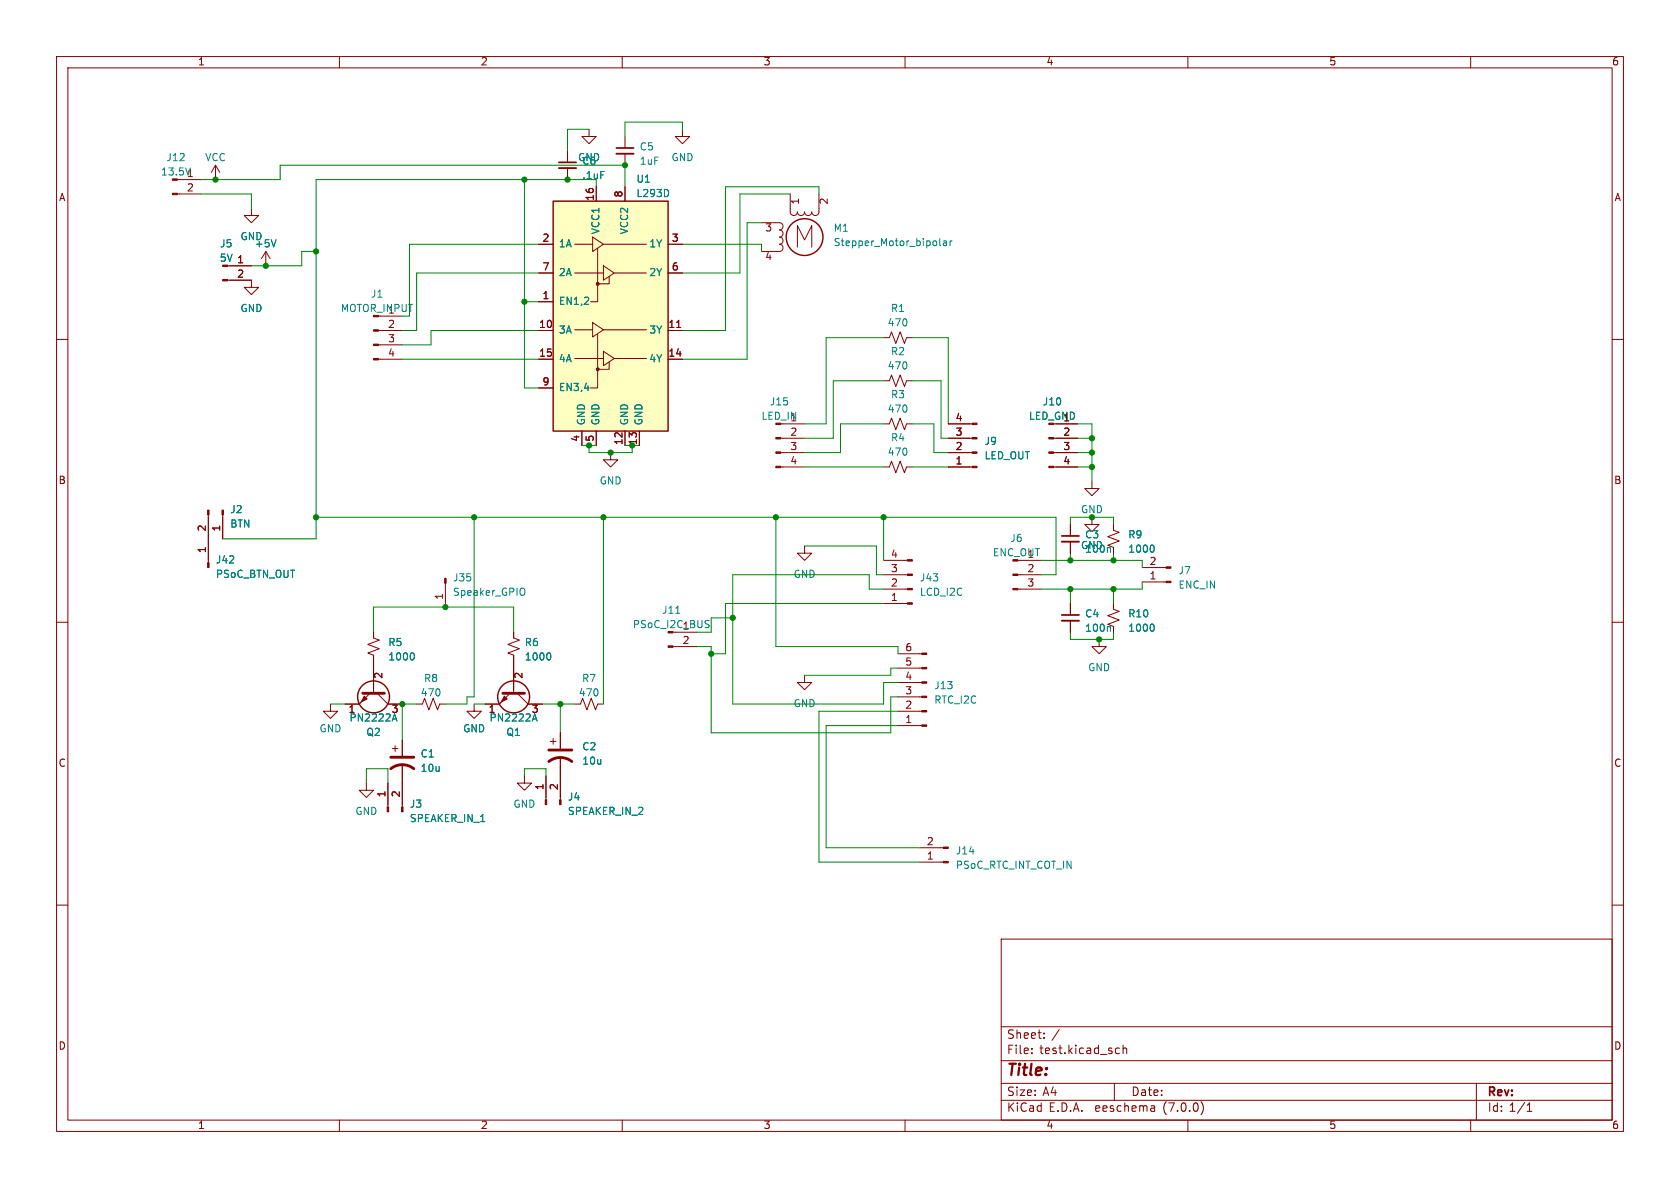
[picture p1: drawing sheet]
<svg xmlns="http://www.w3.org/2000/svg" width="297mm" height="210mm" viewBox="0 0 297 210" stroke-linecap="round" stroke-linejoin="round" font-family="sans-serif">
<g fill="none" stroke="#840000" stroke-width=".18">
<path d="M10 10h277v190h-277zM12 12h273v186h-273zM60 10v2M110 10v2M160 10v2M210 10v2M260 10v2M31.3 34.3h4.3M31.7 31.8h3.9M38.1 29.2l-.8 1.3M38.1 29.2v2.6M38.1 29.2l.8 1.3"/>
<path d="M44.4 36.8v1.3h1.3l-1.3 1.3-1.2-1.3h1.2M100.3 26.7v2M100.3 29.7v2.1M104.1 22.9v1.2h1.3l-1.3 1.3-1.2-1.3h1.2M105.4 33v2.6M110.5 24.1v2.1M110.5 27.2v2M110.5 33v2.6M120.6 22.9v1.2h1.3l-1.3 1.3-1.2-1.3h1.2M134.6 39.4h3.2a.64 .64 0 0 1 .6 .6 .64 .64 0 0 1-.6 .6 .64 .64 0 0 1 .6 .7 .64 .64 0 0 1-.6 .6 .64 .64 0 0 1 .6 .6 .64 .64 0 0 1-.6 .7 .64 .64 0 0 1 .6 .6 .64 .64 0 0 1-.6 .7h-3.2M139.7 34.3v3.2a.64 .64 0 0 0 .6 .6 .64 .64 0 0 0 .7-.6 .64 .64 0 0 0 .6 .6 .64 .64 0 0 0 .6-.6 .64 .64 0 0 0 .7 .6 .64 .64 0 0 0 .6-.6 .64 .64 0 0 0 .6 .6 .64 .64 0 0 0 .7-.6v-3.2M10 60h2"/>
<path d="M40.2 49.5h4.2v1.3h1.3l-1.3 1.3-1.2-1.3h1.2M40.6 47h3.8M47 44.5l-.8 1.2M47 44.5v2.5M47 44.5l.8 1.2M66.9 58.4h4.2M67.3 55.9h3.8M95.2 48.3h2.6M95.2 43.2h2.6M95.2 53.3h2.6M95.2 58.4h2.6M101.6 58.3h3.2"/>
<path d="M101.6 48.3h5.1M101.6 43.2h3.2M104.8 57l1.9 1.3-1.9 1.3zM104.8 41.9l1.9 1.3-1.9 1.3zM105.7 59.1v9.5h-1.3M105.7 43.9v9.4h-1.3M106.7 47l1.9 1.3-1.9 1.2zM106.7 58.3h7.6M106.7 43.2h7.6M107.7 48.9v1.3h-2M108.6 48.3h5.7M118.1 48.3h2.5"/>
<path d="M118.1 43.2h2.5M118.1 58.4h2.5M119.6 57.9h.7M141 43.7v-3.8l1.2 2.5 1.3-2.5v3.8M156.2 59.7h1l.4-1 .8 2 .7-2 .8 2 .4-1h1M285 60h2M66.9 63.5h4.2M66.9 61h4.2M95.2 63.5h2.6M95.2 68.6h2.6M101.6 63.4h5.1M102.9 76.2v2.5"/>
<path d="M105.4 76.2v2.5M106.7 62.1l1.9 1.3-1.9 1.2zM107.7 64v1.3h-2M108.6 63.4h5.7M110.5 76.2v2.5M113 76.2v2.5M118.1 63.5h2.5M138 77.5h4.2M138.4 74.9h3.8M156.2 67.3h1l.4-1 .8 2 .7-2 .8 2 .4-1h1M156.2 74.9h1l.4-1 .8 2 .7-2 .8 2 .4-1h1M167.6 74.9h4.3"/>
<path d="M167.6 77.5h4.3M186.3 77.5h4.2M186.7 74.9h3.8M36.8 91v8.5M39.4 91v4.3M107.9 80v1.3h1.3l-1.3 1.3-1.2-1.3h1.2M138 80h4.2M138 82.6h4.2M142.2 96.5v1.3h1.3l-1.3 1.3-1.2-1.3h1.2M156.2 82.6h1l.4-1.1 .8 2.1 .7-2.1 .8 2.1 .4-1h1M156.2 99.1h4.2M167.6 80h4.3"/>
<path d="M167.6 82.6h4.3M180.3 99.1h3.8M186.3 80h4.2M186.3 82.6h4.2M189.2 92.7v2M189.2 95.8v2M193 85.1v1.3h1.3l-1.3 1.2-1.2-1.2h1.2M193 91.4v1.3h1.3l-1.3 1.3-1.2-1.3h1.2M196.8 92.7v1l1.1 .4-2.1 .8 2.1 .7-2.1 .8 1 .4v1M10 110h2M66 111.8v1l1.1 .4-2.1 .7 2.1 .8-2.1 .7 1 .4v6.8M78.7 103.1v4.2"/>
<path d="M90.8 111.8v1l1 .4-2 .7 2 .8-2 .7 1 .4v6.8M119 114.3h4.2M119.4 111.8h3.8M142.2 119.4v1.3h1.3l-1.3 1.2-1.2-1.2h1.2M156.2 104.1h4.2M156.2 101.6h4.2M156.2 106.7h4.2M158.7 115.6h4.3M158.7 118.1h4.3M179.9 104.1h4.2M179.9 101.6h4.2M189.2 106.7v2"/>
<path d="M189.2 109.7v2.1M194.3 113v1.3h1.3l-1.3 1.3-1.3-1.3h1.3M196.8 106.7v1l1.1 .4-2.1 .7 2.1 .8-2.1 .8 1 .3v1.1M201.9 100.3h4.2M201.9 102.9h4.2M285 110h2M58.4 124.5v1.2h1.3l-1.3 1.3-1.3-1.3h1.3M64.1 123.8l-.5 .5M64.8 138.4v1.3h1.2l-1.2 1.3-1.3-1.3h1.3M65.4 122.6l-1.9 1.9h-2.5M66.7 122.6l1.9 1.9h2.5M68.6 138.4v4.2"/>
<path d="M69.3 132.3h1.1M69.8 131.8v1M71.1 130.8v2.8M71.1 135.1v7.5M73.7 124.5h1l.4-1.1 .7 2.1 .8-2.1 .7 2.1 .4-1h1M83.8 124.5v1.2h1.3l-1.3 1.3-1.3-1.3h1.3M88.9 123.8l-.5 .5M90.2 122.6l-1.9 1.9h-2.6M91.4 122.6l1.9 1.9h2.6M92.7 137.2v1.2h1.3l-1.3 1.3-1.3-1.3h1.3M96.5 137.2v4.2M97.3 131.1h1"/>
<path d="M97.8 130.6v1M99.1 129.5v2.8M99.1 133.9v7.5M101.6 124.5h1l.4-1.1 .8 2.1 .7-2.1 .8 2.1 .4-1h1M158.7 120.7h4.3M158.7 123.2h4.3M158.7 125.7h4.3M158.7 128.3h4.3M10 160h2M162.6 149.9h4.2M162.6 152.4h4.2M285 160h2"/>
<path d="M177 166h108v32h-108zM60 198v2M110 198v2M160 198v2M177 194.5h108M177 191.5h108M177 187.5h108M177 181.5h108M182.4 186.1v.2M182.4 185.3v.2M184.6 183.4v.2M184.6 182.6v.2"/>
<path d="M197 191.5v3M197.5 185.3h.4M197.9 186.2l-.4 .1M198.5 185.4l.3-.1h.3l.1 1M198.5 184.8v1.5M203.9 195.5l.2 .2v.8M204.1 196.4l-.5 .1M204.1 195.8l-.5 .1M210 198v2M212.3 194.7a1.72 1.72 0 0 1 0 2.3M260 198v2M261 191.5v6.5"/>
<path d="M270 196.5h.8M270 195.4l.4-.4v1.5"/>
</g>
<g fill="#840000" stroke="#840000" stroke-width=".18">
<path d="M98.9 141.4h.3v.8h-.3z"/>
<path d="M96.4 141.4h.2v.8h-.2z"/>
<path d="M118.1 114.2h.9v.2h-.9z"/>
<path d="M171.9 74.8h.8v.3h-.8z"/>
<path d="M171.9 77.3h.8v.3h-.8z"/>
<path d="M171.9 79.9h.8v.2h-.8z"/>
<path d="M171.9 82.4h.8v.3h-.8z"/>
<path d="M185.4 82.4h.9v.3h-.9z"/>
<path d="M185.4 79.9h.9v.2h-.9z"/>
<path d="M185.4 77.3h.9v.3h-.9z"/>
<path d="M89.2 123.1l.5 .5-1.1 .5z"/>
<path d="M78.6 102.2h.3v.9h-.3z"/>
<path d="M71 142.6h.2v.9h-.2z"/>
<path d="M68.5 142.6h.2v.9h-.2z"/>
<path d="M36.7 99.5h.3v.8h-.3z"/>
<path d="M206.1 100.2h.9v.3h-.9z"/>
<path d="M206.1 102.7h.9v.3h-.9z"/>
<path d="M179.1 104h.8v.3h-.8z"/>
<path d="M179.1 101.5h.8v.2h-.8z"/>
<path d="M160.4 98.9h.9v.3h-.9z"/>
<path d="M160.4 101.5h.9v.2h-.9z"/>
<path d="M160.4 104h.9v.3h-.9z"/>
<path d="M160.4 106.6h.9v.2h-.9z"/>
<path d="M166.8 149.7h.8v.3h-.8z"/>
<path d="M166.8 152.3h.8v.2h-.8z"/>
<path d="M163 115.4h.8v.3h-.8z"/>
<path d="M163 118h.8v.2h-.8z"/>
<path d="M163 120.5h.8v.3h-.8z"/>
<path d="M163 123.1h.8v.2h-.8z"/>
<path d="M163 125.6h.8v.3h-.8z"/>
<path d="M163 128.1h.8v.3h-.8z"/>
<path d="M39.4 49.4h.8v.3h-.8z"/>
<path d="M30.5 34.2h.8v.2h-.8z"/>
<path d="M64.4 123.1l.5 .5-1 .5z"/>
<path d="M137.2 82.4h.8v.3h-.8z"/>
<path d="M137.2 79.9h.8v.2h-.8z"/>
<path d="M137.2 77.3h.8v.3h-.8z"/>
<path d="M66 63.4h.9v.2h-.9z"/>
<path d="M66 60.8h.9v.3h-.9z"/>
<path d="M66 58.3h.9v.2h-.9z"/>
<path d="M36.7 90.2h.3v.8h-.3z"/>
<path d="M39.2 90.2h.3v.8h-.3z"/>
<circle cx="105.7" cy="65.3" r=".25"/>
<circle cx="105.7" cy="50.2" r=".25"/>
</g>
<path d="M64.1 122.6h3.8M69.1 135.9a3.3 3.3 0 0 1 4.1 0M69.1 133.9h4.1M88.9 122.6h3.8M97 134.6a3.3 3.3 0 0 1 4.1 0M97 132.6h4.1" fill="none" stroke="#840000" stroke-width=".51"/>
<g fill="none" stroke="#008484" stroke-width=".18">
<path d="M118.1 33.8v.7M48.8 42.4l-.4 1.2M166.1 42.2v1l.2 .2M166.8 42.6h.5v.8M167.3 42.9h-.4l-.2 .2 .2 .3h.4M168 42.6v.8M168.3 42.6l-.3 .2M196.1 96.8l.2 .2v.6M203.9 96.4l.2 .4-.2 .8M73.1 115.5l.1 .4-.1 .7M92.5 104h.1a.81 .81 0 0 1-.1 1.2M97.2 115.5l.2 .4-.2 .7"/>
<path d="M119.5 108.4h.7M125.2 109.7h.2M125.3 110.5v.3M196.1 110.8l.2 .1v.7M203.9 110.4l.2 .4-.2 .7M69.5 127.1h.6M69.8 126.2l.4 1.3M94.2 127.1h.6M94.5 126.2l.4 1.3"/>
</g>
<path d="M97.8 35.6h20.3v40.6h-20.3z" fill="#ffffc2" stroke="#ffffc2" stroke-width=".18"/>
<g fill="none" stroke="#840000" stroke-width=".25">
<path d="M97.8 35.6h20.3v40.6h-20.3z"/>
<circle cx="142.2" cy="41.9" r="3.3"/>
<circle cx="66" cy="123.2" r="2.82"/>
<circle cx="90.8" cy="123.2" r="2.82"/>
</g>
<path d="M98.8 29.7h3.1M109 27.2h3M187.7 95.8h3.1M187.7 109.7h3.1" fill="none" stroke="#840000" stroke-width=".33"/>
<path d="M98.8 28.7h3.1M109 26.2h3M187.7 94.7h3.1M187.7 108.7h3.1" fill="none" stroke="#840000" stroke-width=".3"/>
<g fill="none" stroke="#008400" stroke-width=".18">
<path d="M35.6 34.3h8.8v2.5M35.6 31.8h13.9v-2.6h61v3.8M92.7 31.8v36.8h2.5M104.1 22.9h-3.8v3.8M105.4 33v-1.2h-49.5v63.5h-16.5M120.6 22.9v-1.3h-10.1v2.5M134.6 39.4h-2.5v24.1h-11.5M139.7 34.3h-8.9v14h-10.2M144.8 34.3v-1.3h-16.5v25.4h-7.7M55.9 44.5h-2.6v2.5h-8.9M92.7 53.3h2.5M95.2 48.3h-21.5v10.1h-2.6"/>
<path d="M95.2 58.4h-19v2.6h-5.1M95.2 43.2h-22.8v12.7M120.6 43.2h14v1.3M156.2 59.7h-10.2v15.2h-3.8M161.3 59.7h6.3v15.2M71.1 63.5h24.1M102.9 78.7h2.5M104.1 78.7v1.3h7.7v-1.3h-1.3M156.2 74.9h-7.6v5.1h-6.4M156.2 67.3h-8.9v10.2h-5.1M161.3 74.9h3.8v5.1h2.5M161.3 67.3h5.1v10.2h1.2"/>
<path d="M190.5 74.9h2.5v10.2M190.5 77.5h2.5M55.9 91.4h130.8v10.2h-2.6M83.8 91.4v31.8h-1.3v1.3h-3.8M106.7 91.4v33.1M137.2 91.4v22.9h21.5v1.3M142.2 82.6h14M142.2 96.5h12.7v5.1h1.3M156.2 91.4v7.7M161.3 82.6h6.3M184.1 99.1h17.8v1.2M189.2 92.7v-1.3h7.6v1.3"/>
<path d="M189.2 97.8v1.3M190.5 80h2.5M190.5 82.6h2.5M196.8 97.8v1.3M66 111.8v-4.5h24.8v4.5M123.2 114.3h2.5v15.2h31.8v-6.3h1.2M129.5 109.2h-3.8v2.6h-2.5M156.2 104.1h-2.5v-2.5h-24.2v22.9h26.7v-3.8h2.5M156.2 106.7h-27.9v8.9h-2.6M158.7 118.1h-1.2v1.3h-15.3M189.2 104.1v2.6M189.2 111.8v1.2h7.6v-1.2"/>
<path d="M196.8 104.1v2.6M201.9 102.9v1.2h-17.8M58.4 124.5h2.6M64.8 138.4v-2.5h3.8v2.5M73.7 124.5h-2.6v6.3M83.8 124.5h1.9M92.7 137.2v-1.3h3.8v1.3M95.9 124.5h5.7M99.1 124.5v5M158.7 125.7h-13.9v26.7h17.8M158.7 128.3h-12.7v21.6h16.6"/>
</g>
<g fill="#008400" stroke="#008400" stroke-width=".18">
<circle cx="99.1" cy="124.5" r=".46"/>
<circle cx="104.1" cy="78.7" r=".46"/>
<circle cx="107.9" cy="80" r=".46"/>
<circle cx="106.7" cy="91.4" r=".46"/>
<circle cx="193" cy="77.5" r=".46"/>
<circle cx="193" cy="80" r=".46"/>
<circle cx="193" cy="82.6" r=".46"/>
<circle cx="110.5" cy="29.2" r=".46"/>
<circle cx="156.2" cy="91.4" r=".46"/>
<circle cx="129.5" cy="109.2" r=".46"/>
<circle cx="137.2" cy="91.4" r=".46"/>
<circle cx="125.7" cy="115.6" r=".46"/>
<circle cx="193" cy="91.4" r=".46"/>
<circle cx="196.8" cy="104.1" r=".46"/>
<circle cx="196.8" cy="99.1" r=".46"/>
<circle cx="189.2" cy="99.1" r=".46"/>
<circle cx="189.2" cy="104.1" r=".46"/>
<circle cx="194.3" cy="113" r=".46"/>
<circle cx="47" cy="47" r=".46"/>
<circle cx="100.3" cy="31.8" r=".46"/>
<circle cx="92.7" cy="31.8" r=".46"/>
<circle cx="92.7" cy="53.3" r=".46"/>
<circle cx="38.1" cy="31.8" r=".46"/>
<circle cx="55.9" cy="44.5" r=".46"/>
<circle cx="71.1" cy="124.5" r=".46"/>
<circle cx="78.7" cy="107.3" r=".46"/>
<circle cx="111.8" cy="78.7" r=".46"/>
<circle cx="83.8" cy="91.4" r=".46"/>
<circle cx="55.9" cy="91.4" r=".46"/>
</g>
<text font-size="2.8" fill="#840000" x="178" y="190.8">Title:</text>
<g font-size="2.1" fill="#840000">
<text x="178" y="183.9">Sheet:</text>
<text x="185.9" y="183.9">/</text>
<text x="178" y="186.6">File:</text>
<text x="183.8" y="186.6">test.kicad_sch</text>
<text x="178" y="196.8">KiCad</text>
<text x="178" y="194">Size:</text>
<text x="184.3" y="194">A4</text>
<text x="185.4" y="196.8">E.D.A.</text>
<text x="193.7" y="196.8">eeschema</text>
<text x="200" y="194">Date:</text>
<text x="205.7" y="196.8">(7.0.0)</text>
<text x="263" y="194.2">Rev:</text>
<text x="263" y="196.8">Id: 1/1</text>
</g>
<g font-size="1.8" fill="#840000">
<text x="35" y="11.8">1</text>
<text x="85" y="11.8">2</text>
<text x="135" y="11.8">3</text>
<text x="185" y="11.8">4</text>
<text x="235" y="11.8">5</text>
<text x="285" y="11.8">6</text>
<text x="10.4" y="35.8">A</text>
<text x="33" y="34">2</text>
<text x="105.2" y="35.6" transform="rotate(-90 105.2 35.6)">16</text>
<text x="110.2" y="35" transform="rotate(-90 110.2 35)">8</text>
<text x="285.4" y="35.8">A</text>
<text x="135.2" y="41.3">3</text>
<text x="141.6" y="36.2" transform="rotate(-90 141.6 36.2)">1</text>
<text x="146.7" y="36.2" transform="rotate(-90 146.7 36.2)">2</text>
<text x="38.8" y="46.5">5V 1</text>
<text x="95.9" y="42.9">2</text>
<text x="118.7" y="42.9">3</text>
<text x="135.2" y="46.4">4</text>
<text x="41.9" y="49.3">2</text>
<text x="95.9" y="53.1">1</text>
<text x="95.9" y="48">7</text>
<text x="118.7" y="48">6</text>
<text x="68.5" y="58.2">2</text>
<text x="95.2" y="58.2">10</text>
<text x="118.1" y="58.2">11</text>
<text x="68.5" y="60.7">3</text>
<text x="68.5" y="63.2">4</text>
<text x="95.2" y="63.2">15</text>
<text x="118.1" y="63.2">14</text>
<text x="95.9" y="68.3">9</text>
<text x="139.7" y="77.2">2</text>
<text x="168.9" y="77.2">3</text>
<text x="168.9" y="74.7">4</text>
<text x="187.9" y="74.7">1</text>
<text x="187.9" y="77.2">2</text>
<text x="102.6" y="78.1" transform="rotate(-90 102.6 78.1)">4</text>
<text x="105.2" y="78.1" transform="rotate(-90 105.2 78.1)">5</text>
<text x="110.2" y="78.7" transform="rotate(-90 110.2 78.7)">12</text>
<text x="112.8" y="78.7" transform="rotate(-90 112.8 78.7)">13</text>
<text x="139.7" y="79.8">3</text>
<text x="139.7" y="82.3">4</text>
<text x="168.9" y="82.3">1</text>
<text x="168.9" y="79.8">2</text>
<text x="187.9" y="79.8">3</text>
<text x="187.9" y="82.3">4</text>
<text x="10.3" y="85.8">B</text>
<text x="285.3" y="85.8">B</text>
<text x="36.6" y="94" transform="rotate(-90 36.6 94)">2</text>
<text x="39.1" y="94" transform="rotate(-90 39.1 94)">1</text>
<text x="36.6" y="97.8" transform="rotate(-90 36.6 97.8)">1</text>
<text x="157.4" y="101.3">3</text>
<text x="157.4" y="98.8">4</text>
<text x="181.6" y="101.3">2</text>
<text x="203.2" y="100.1">2</text>
<text x="78.5" y="106.1" transform="rotate(-90 78.5 106.1)">1</text>
<text x="157.4" y="106.4">1</text>
<text x="157.4" y="103.9">2</text>
<text x="181.6" y="103.9">3</text>
<text x="203.2" y="102.6">1</text>
<text x="120.6" y="114">2</text>
<text x="160" y="117.9">5</text>
<text x="160" y="115.3">6</text>
<text x="67.9" y="120" transform="rotate(-90 67.9 120)">2</text>
<text x="92.7" y="120" transform="rotate(-90 92.7 120)">2</text>
<text x="160" y="125.5">2</text>
<text x="160" y="122.9">3</text>
<text x="160" y="120.4">4</text>
<text x="61.6" y="126.4">1</text>
<text x="69.2" y="126.4">3</text>
<text x="86.3" y="126.4">1</text>
<text x="93.9" y="126.4">3</text>
<text x="160" y="128">1</text>
<text x="10.3" y="135.8">C</text>
<text x="285.3" y="135.8">C</text>
<text x="68.3" y="141" transform="rotate(-90 68.3 141)">1</text>
<text x="70.9" y="141" transform="rotate(-90 70.9 141)">2</text>
<text x="96.3" y="139.7" transform="rotate(-90 96.3 139.7)">1</text>
<text x="98.8" y="139.7" transform="rotate(-90 98.8 139.7)">2</text>
<text x="163.8" y="149.6">2</text>
<text x="163.8" y="152.1">1</text>
<text x="10.3" y="185.8">D</text>
<text x="285.3" y="185.8">D</text>
<text x="35" y="199.8">1</text>
<text x="85" y="199.8">2</text>
<text x="135" y="199.8">3</text>
<text x="185" y="199.8">4</text>
<text x="235" y="199.8">5</text>
<text x="285" y="199.8">6</text>
</g>
<g font-size="1.8" fill="#008484">
<text x="29.4" y="28.8">J12</text>
<text x="36.2" y="28.8">VCC</text>
<text x="102.1" y="28.8">GND</text>
<text x="102.9" y="29.4">C6</text>
<text x="113" y="26.9">C5</text>
<text x="113" y="29.4">1uF</text>
<text x="118.7" y="28.8">GND</text>
<text x="28.4" y="31.3">13.5V1</text>
<text x="102.9" y="31.9">.1uF</text>
<text x="112.5" y="32.6">U1</text>
<text x="112.5" y="35.1">L293D</text>
<text x="106.2" y="41.5" transform="rotate(-90 106.2 41.5)">VCC1</text>
<text x="111.3" y="41.5" transform="rotate(-90 111.3 41.5)">VCC2</text>
<text x="147.3" y="41.2">M1</text>
<text x="38.9" y="44">J5</text>
<text x="42.5" y="42.7">GND</text>
<text x="45" y="44">+5V</text>
<text x="98.8" y="44">1A</text>
<text x="114.7" y="44">1Y</text>
<text x="147.3" y="43.8">Stepper_Motor_bipolar</text>
<text x="65.5" y="52.9">J1</text>
<text x="98.8" y="49.1">2A</text>
<text x="114.7" y="49.1">2Y</text>
<text x="42.5" y="55.4">GND</text>
<text x="68.5" y="55.6">1</text>
<text x="98.8" y="54.2">EN1,2</text>
<text x="98.8" y="59.2">3A</text>
<text x="114.7" y="59.2">3Y</text>
<text x="156.9" y="58">470</text>
<text x="157.4" y="55.4">R1</text>
<text x="98.8" y="64.3">4A</text>
<text x="114.7" y="64.3">4Y</text>
<text x="156.9" y="65.6">470</text>
<text x="157.4" y="63.1">R2</text>
<text x="98.8" y="69.4">EN3,4</text>
<text x="136" y="71.9">J15</text>
<text x="157.4" y="70.7">R3</text>
<text x="184.3" y="71.9">J10</text>
<text x="103.7" y="75.2" transform="rotate(-90 103.7 75.2)">GND</text>
<text x="106.2" y="75.2" transform="rotate(-90 106.2 75.2)">GND</text>
<text x="111.3" y="75.2" transform="rotate(-90 111.3 75.2)">GND</text>
<text x="113.9" y="75.2" transform="rotate(-90 113.9 75.2)">GND</text>
<text x="134.6" y="74.5">LED_IN</text>
<text x="139.7" y="74.7">1</text>
<text x="156.9" y="73.2">470</text>
<text x="181.8" y="74.5">LED_GND</text>
<text x="156.9" y="80.8">470</text>
<text x="157.4" y="78.3">R4</text>
<text x="174" y="78.9">J9</text>
<text x="174" y="81.5">LED_OUT</text>
<text x="106" y="85.9">GND</text>
<text x="40.6" y="91">J2</text>
<text x="40.6" y="93.5">BTN</text>
<text x="191" y="91">GND</text>
<text x="191.8" y="95.4">C3</text>
<text x="199.4" y="95.4">R9</text>
<text x="38.1" y="99.9">J42</text>
<text x="175.5" y="98.6">ENC_OUT</text>
<text x="178.6" y="96.1">J6</text>
<text x="181.6" y="98.8">1</text>
<text x="191" y="97.3">GND</text>
<text x="191.8" y="98">100n</text>
<text x="199.4" y="98">1000</text>
<text x="208.3" y="101.8">J7</text>
<text x="38.1" y="102.4">PSoC_BTN_OUT</text>
<text x="80" y="103.1">J35</text>
<text x="80" y="105.6">Speaker_GPIO</text>
<text x="140.2" y="102.4">GND</text>
<text x="162.6" y="103.1">J43</text>
<text x="162.6" y="105.6">LCD_I2C</text>
<text x="208.3" y="104.3">ENC_IN</text>
<text x="111.8" y="111.3">PSoC_I2C_BUS</text>
<text x="117" y="108.8">J11</text>
<text x="120.6" y="111.5">1</text>
<text x="191.8" y="109.4">C4</text>
<text x="191.8" y="112">100n</text>
<text x="199.4" y="109.4">R10</text>
<text x="199.4" y="112">1000</text>
<text x="68.6" y="114.5">R5</text>
<text x="68.6" y="117">1000</text>
<text x="92.7" y="114.5">R6</text>
<text x="92.7" y="117">1000</text>
<text x="192.3" y="118.9">GND</text>
<text x="74.3" y="123.4">470</text>
<text x="74.9" y="120.8">R8</text>
<text x="102.3" y="123.4">470</text>
<text x="102.8" y="120.8">R7</text>
<text x="140.2" y="125.3">GND</text>
<text x="165.1" y="122.1">J13</text>
<text x="165.1" y="124.7">RTC_I2C</text>
<text x="56.4" y="129.7">GND</text>
<text x="61.7" y="127.8">PN2222A</text>
<text x="64.7" y="130.4">Q2</text>
<text x="81.8" y="129.7">GND</text>
<text x="86.5" y="127.8">PN2222A</text>
<text x="89.5" y="130.4">Q1</text>
<text x="74.3" y="134.2">C1</text>
<text x="74.3" y="136.7">10u</text>
<text x="102.9" y="132.9">C2</text>
<text x="102.9" y="135.4">10u</text>
<text x="72.4" y="143.1">J3</text>
<text x="90.7" y="143.1">GND</text>
<text x="100.3" y="141.8">J4</text>
<text x="62.8" y="144.3">GND</text>
<text x="72.4" y="145.6">SPEAKER_IN_1</text>
<text x="100.3" y="144.3">SPEAKER_IN_2</text>
<text x="168.9" y="151.3">J14</text>
<text x="168.9" y="153.9">PSoC_RTC_INT_COT_IN</text>
</g>
<text font-size="1.8" fill="#008400" x="60.2" y="55.4">MOTOR_INPUT</text>
</svg>
